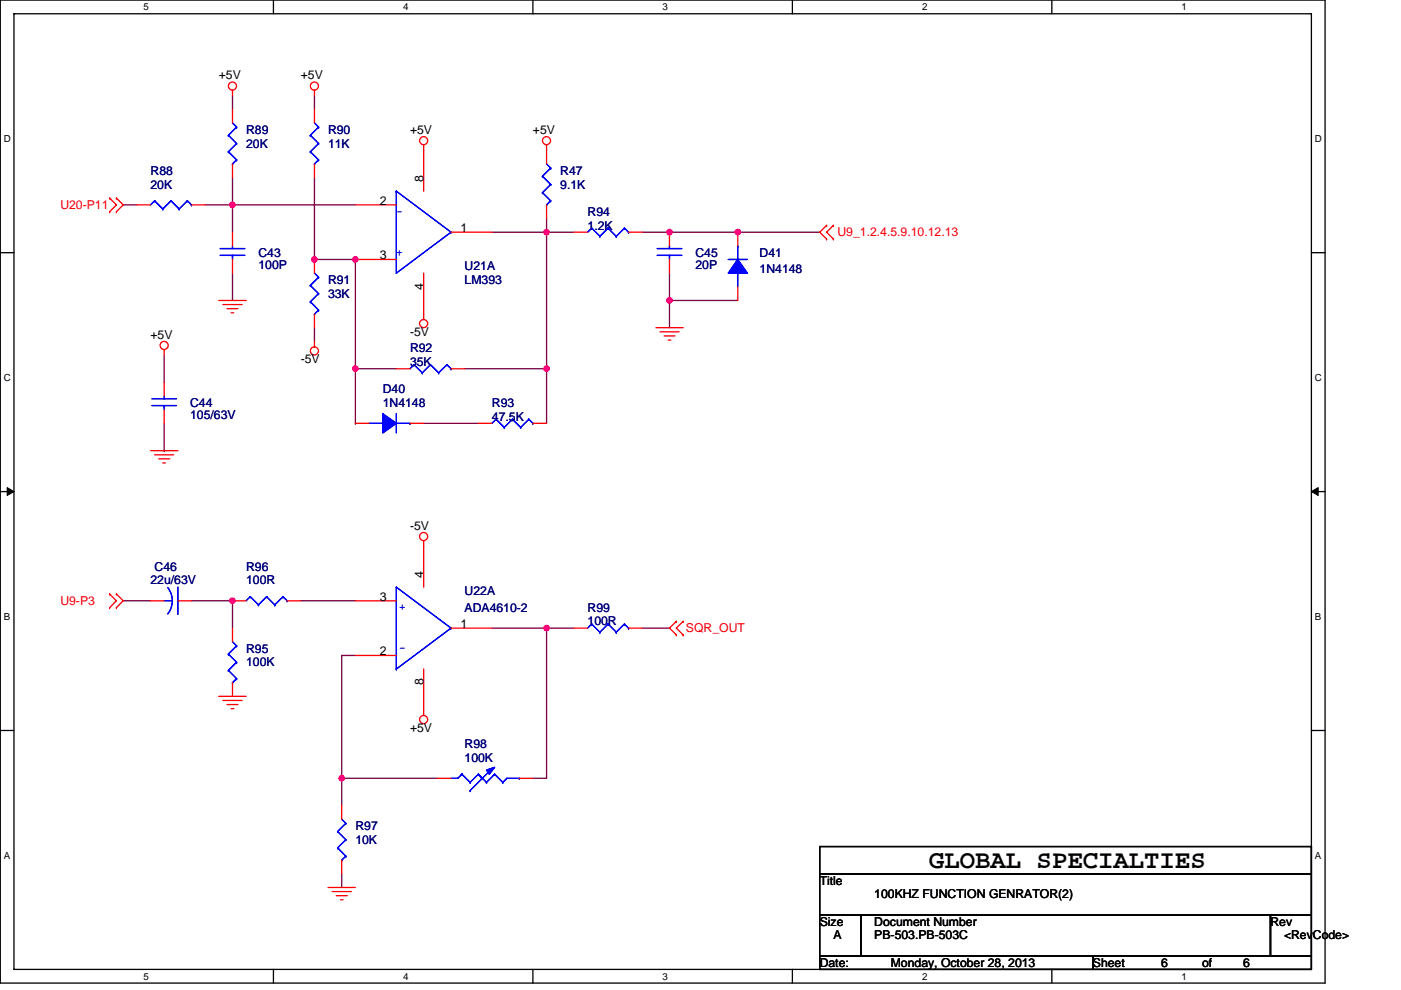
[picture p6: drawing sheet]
<svg xmlns="http://www.w3.org/2000/svg" width="297mm" height="210mm" viewBox="0 0 297 210" stroke-linecap="round" stroke-linejoin="round" font-family="sans-serif">
<path d="M.1 0h280.8v208.5h-280.8zM3 2.9h275v202.7h-275z" fill="none" stroke="#000" stroke-width=".28"/>
<g fill="#fff">
<path d="M30.5 .3h1.1v2.3h-1.1z"/>
<path d="M30.5 205.9h1.1v2.3h-1.1z"/>
</g>
<path d="M58 0v2.9M58 205.6v2.9" fill="none" stroke="#000" stroke-width=".28"/>
<g fill="#fff">
<path d="M85.5 .3h1.1v2.3h-1.1z"/>
<path d="M85.5 205.9h1.1v2.3h-1.1z"/>
</g>
<path d="M113 0v2.9M113 205.6v2.9" fill="none" stroke="#000" stroke-width=".28"/>
<g fill="#fff">
<path d="M140.5 .3h1.1v2.3h-1.1z"/>
<path d="M140.5 205.9h1.1v2.3h-1.1z"/>
</g>
<path d="M168 0v2.9M168 205.6v2.9" fill="none" stroke="#000" stroke-width=".28"/>
<g fill="#fff">
<path d="M195.5 .3h1.2v2.3h-1.2z"/>
<path d="M195.5 205.9h1.2v2.3h-1.2z"/>
</g>
<path d="M223 0v2.9M223 205.6v2.9" fill="none" stroke="#000" stroke-width=".28"/>
<g fill="#fff">
<path d="M250.5 .3h1.2v2.3h-1.2z"/>
<path d="M250.5 205.9h1.2v2.3h-1.2z"/>
<path d="M.8 28.3h1.5v2.3h-1.5z"/>
<path d="M278.8 28.3h1.5v2.3h-1.5z"/>
<path d="M.8 78.9h1.5v2.3h-1.5z"/>
<path d="M278.8 78.9h1.5v2.3h-1.5z"/>
</g>
<path d="M.1 53.6h2.9M278 53.6h2.9" fill="none" stroke="#000" stroke-width=".28"/>
<g fill="#fff">
<path d="M.8 129.6h1.4v2.3h-1.4z"/>
<path d="M278.8 129.6h1.4v2.3h-1.4z"/>
</g>
<path d="M.1 104.3h2.9M278 104.3h2.9" fill="none" stroke="#000" stroke-width=".28"/>
<path d="M1.5 103.4l1.5 .9-1.5 .8zM278 104.3l1.5-.9v1.7z" fill="#000" stroke="#000" stroke-width=".21"/>
<g fill="#fff">
<path d="M.8 180.3h1.4v2.3h-1.4z"/>
<path d="M278.8 180.3h1.4v2.3h-1.4z"/>
</g>
<path d="M.1 154.9h2.9M278 154.9h2.9M173.8 179.6h104.2v5.7h-104.2zM173.8 194h8.7v8.7h-8.7zM173.8 185.3h104.2v8.7h-104.2zM182.5 194h86.9v8.7h-86.9zM269.4 194h8.6v8.7h-8.6zM173.8 202.7h57.9v2.9h-57.9zM231.7 202.7h46.3v2.9h-46.3z" fill="none" stroke="#000" stroke-width=".28"/>
<g fill="none" stroke="#800040" stroke-width=".28">
<path d="M49.3 20.3v2.9M49.3 37.7v5.8M66.7 20.3v2.9M66.7 37.7v17.3M26.1 43.5h2.9M43.5 43.5h5.8M49.3 43.5v5.8M49.3 43.5h.1M49.3 57.9v5.8M49.3 43.5h26.1M66.7 55h.1M66.7 55h8.7v23.2h8.6"/>
<path d="M104.3 49.3h11.6M115.9 49.3h.1M115.9 46.4v2.9M115.9 49.3h5.8M115.9 49.3v28.9M136.2 49.3h20.2M141.9 57.9v5.8M156.4 49.3h.1M156.4 49.3h17.4M34.8 75.3v5.8M66.7 69.5v2.9M75.4 78.2v11.6"/>
<path d="M98.5 78.2h17.4v11.6M141.9 63.7h.1M141.9 63.7v5.8M141.9 63.7h14.5M34.8 95.6h.1M34.8 89.8v5.8M75.4 89.8h.1M89.8 89.8h11.6M26.1 127.4h5.8M40.6 127.4h8.7M49.3 127.4h.1M49.3 127.4v5.8"/>
<path d="M63.8 127.4h11.6M75.4 139h-2.9v26.1h20.2M104.3 133.2h11.6M115.9 133.2v31.9h-2.9M115.9 133.2h.1M115.9 133.2h5.8M136.2 133.2h5.7M72.5 165.1h.1M72.5 165.1v5.8M72.5 185.3v2.9"/>
</g>
<g fill="#f0f" stroke="#f0f" stroke-width=".28">
<circle cx="75.3" cy="55" r=".57"/>
<circle cx="66.7" cy="55" r=".57"/>
<circle cx="49.3" cy="43.5" r=".57"/>
<circle cx="75.3" cy="78.2" r=".57"/>
<circle cx="115.9" cy="78.2" r=".57"/>
<circle cx="115.9" cy="49.2" r=".57"/>
<circle cx="141.9" cy="49.2" r=".57"/>
<circle cx="156.4" cy="49.2" r=".57"/>
<circle cx="141.9" cy="63.7" r=".57"/>
<circle cx="49.3" cy="127.4" r=".57"/>
<circle cx="115.9" cy="133.2" r=".57"/>
<circle cx="72.5" cy="165.1" r=".57"/>
</g>
<g fill="none" stroke="#f00" stroke-width=".28">
<path d="M49.3 19.1v1.2M66.7 19.1v1.2M49.3 23.2v2.9M49.3 34.8v2.9M66.7 23.2v2.9M66.7 34.8v2.9M89.8 30.7v9.9M115.9 30.7v4.1M23.2 44.9h.1M23.2 42h.1M23.2 42l1.5 1.5-1.5 1.4M24.7 42h.1"/>
<path d="M24.7 44.9h.1M24.7 42l1.4 1.5-1.4 1.4M29 43.5h2.9M40.6 43.5h2.9M49.3 49.3v2.9M49.3 55v2.9M66.7 55v2.9M75.4 43.5h8.6M75.4 55h8.6M89.8 57.9v9.9M95.6 49.3h8.7M115.9 43.5v2.9"/>
<path d="M121.7 49.3h2.9M133.3 49.3h2.9M141.9 49.3v2.9M141.9 55v2.9M156.4 49.3v2.9M175.3 47.8h.1M175.3 50.7h.1M175.3 47.8l-1.5 1.5 1.5 1.4M176.7 50.7h.1M176.7 47.8h.1M176.7 47.8l-1.4 1.5 1.4 1.4M34.8 74.1v1.2"/>
<path d="M46.4 63.7h5.8M47.3 64.6h4M48.1 65.5h2.4M49 66.3h.6M66.7 72.4v1.2M66.7 66.6v2.9M84 78.2h2.9M95.6 78.2h2.9M139.1 69.5h5.7M139.9 70.4h4.1M140.8 71.2h2.3M141.7 72.1h.5"/>
<path d="M156.4 60.8v2.9M31.9 95.6h5.8M32.8 96.5h4M33.7 97.3h2.3M34.5 98.2h.6M34.8 81.1v2.9M34.8 86.9v2.9M75.4 89.8h2.8M86.9 89.8h2.9M101.4 89.8h2.9M113 89.8h2.9M89.8 114.7v9.8"/>
<path d="M23.2 128.9h.1M23.2 126h.1M23.2 126l1.5 1.4-1.5 1.5M24.7 126h.1M24.7 128.9h.1M24.7 126l1.4 1.4-1.4 1.5M31.9 127.4h2.9M37.7 127.4h2.9M49.3 127.4h2.9M49.3 133.2v2.9M60.9 127.4h2.9M75.4 127.4h8.6"/>
<path d="M75.4 139h8.6M95.6 133.2h8.7M121.7 133.2h2.9M133.3 133.2h2.9M143.4 131.8h.1M143.4 134.7h.1M143.4 131.8l-1.5 1.4 1.5 1.5M144.8 134.7h.1M144.8 131.8h.1M144.8 131.8l-1.4 1.4 1.4 1.5M46.4 147.7h5.8M47.3 148.6h4"/>
<path d="M48.1 149.4h2.4M49 150.3h.6M49.3 144.8v2.9M89.8 141.9v9.9M72.5 170.9v2.9M92.7 165.1h2.9M110.1 165.1h2.9M69.6 188.2h5.8M70.4 189.1h4.1M71.3 190h2.3M72.2 190.8h.5M72.5 182.5v2.8"/>
<circle cx="49.3" cy="18.3" r=".86"/>
<circle cx="66.7" cy="18.3" r=".86"/>
<circle cx="89.8" cy="29.8" r=".86"/>
<circle cx="115.9" cy="29.8" r=".86"/>
<circle cx="34.8" cy="73.3" r=".86"/>
<circle cx="66.7" cy="74.4" r=".86"/>
<circle cx="89.8" cy="68.6" r=".86"/>
<circle cx="89.8" cy="113.8" r=".86"/>
<circle cx="89.8" cy="152.6" r=".86"/>
</g>
<g fill="none" stroke="#00f" stroke-width=".28">
<path d="M48.4 28.7h.1M48.4 32.2h.1M48.4 28.7l1.8 1.7M48.4 32.2l1.8 1.7M49.3 34.8h.1M49.3 26.1l.9 .8M50.2 26.9h.1M50.2 30.4h.1M50.2 33.9h.1M50.2 26.9l-1.8 1.8M50.2 30.4l-1.8 1.8M50.2 33.9l-.9 .9"/>
<path d="M65.8 28.7h.1M65.8 32.2h.1M65.8 28.7l1.7 1.7M65.8 32.2l1.7 1.7M66.7 34.8h.1M66.7 26.1l.8 .8M67.5 26.9h.1M67.5 30.4h.1M67.5 33.9h.1M67.5 26.9l-1.7 1.8M67.5 30.4l-1.7 1.8M67.5 33.9l-.8 .9"/>
<path d="M115 37.4h.1M115 37.4l1.8 1.7M115.9 34.8l.9 .8M116.8 35.6h.1M116.8 39.1h.1M116.8 35.6l-1.8 1.8M116.8 39.1l-1.8 1.8M32.8 42.6h.1M32.8 42.6l-.9 .9M32.8 42.6l1.7 1.7M34.5 44.3h.1M36.3 42.6h.1"/>
<path d="M36.3 42.6l-1.8 1.7M36.3 42.6l1.7 1.7M38 44.3h.1M39.7 42.6h.1M39.7 42.6l-1.7 1.7M39.7 42.6l.9 .9M40.6 43.5h.1M46.7 54.2h5.2M46.7 52.7h5.2M49.3 52.2v.5M49.3 54.2h.1M49.3 54.2v.8"/>
<path d="M66.7 57.9l.8 .9M67.5 58.8h.1M67.5 58.8l-1.7 1.7M84 40.6v17.3l11.6-8.6M84 40.6h.1M84 40.6l11.6 8.7M95.6 49.3h.1M115 40.9h.1M115 40.9l1.8 1.7M115.9 43.5h.1M116.8 42.6h.1M116.8 42.6l-.9 .9"/>
<path d="M125.5 48.4h.1M125.5 48.4l-.9 .9M125.5 48.4l1.7 1.7M127.2 50.1h.1M128.9 48.4h.1M128.9 48.4l-1.7 1.7M128.9 48.4l1.8 1.7M130.7 50.1h.1M132.4 48.4h.1M132.4 48.4l-1.7 1.7M132.4 48.4l.9 .9M133.3 49.3h.1"/>
<path d="M139.3 54.2h5.3M139.3 52.7h5.3M141.9 52.2v.5M141.9 54.2h.1M141.9 54.2v.8M154.4 55h4.1M156.4 57.9v2.9M156.4 52.2h.1M156.4 52.2v2.8M65.8 60.5h.1M65.8 64h.1M65.8 60.5l1.7 1.8"/>
<path d="M65.8 64l1.7 1.8M66.7 66.6h.1M67.5 62.3h.1M67.5 65.8h.1M67.5 62.3l-1.7 1.7M67.5 65.8l-.8 .8M87.8 77.3h.1M87.8 77.3l-.9 .9M87.8 77.3l1.7 1.8M89.5 79.1h.1M91.3 77.3h.1M91.3 77.3l-1.8 1.8"/>
<path d="M91.3 77.3l1.7 1.8M93 79.1h.1M94.8 77.3h.1M94.8 77.3l-1.8 1.8M94.8 77.3l.8 .9M95.6 78.2h.1M32.2 86h5.2M32.2 84.6h5.2M34.8 84v.6M34.8 86h.1M34.8 86v.9M78.2 89.8h2.9"/>
<path d="M84 87.8v4M84 89.8h2.9M86.9 89.8h.1M105.2 88.9h.1M105.2 88.9l-.9 .9M105.2 88.9l1.7 1.8M106.9 90.7h.1M108.6 88.9h.1M108.6 88.9l-1.7 1.8M108.6 88.9l1.8 1.8M110.4 90.7h.1M112.1 88.9h.1"/>
<path d="M112.1 88.9l-1.7 1.8M112.1 88.9l.9 .9M113 89.8h.1M34.8 127.4h1.8M35.6 124.6l.7 1.3 .2 1.5-.2 1.5-.7 1.3M37.7 124.5v5.8M48.4 138.7h.1M48.4 138.7l1.8 1.8M49.3 136.1l.9 .9M50.2 137h.1M50.2 137l-1.8 1.7M53.1 126.6h.1"/>
<path d="M53.1 126.6l-.9 .8M53.1 126.6l1.7 1.7M54.8 128.3h.1M56.5 126.6h.1M56.5 126.6l-1.7 1.7M56.5 126.6l1.8 1.7M58.3 128.3h.1M60 126.6h.1M60 126.6l-1.7 1.7M60 126.6l.9 .8M60.9 127.4h.1M95.6 133.2l-11.6-8.7v17.4"/>
<path d="M95.6 133.2h.1M95.6 133.2l-11.6 8.7M125.5 132.4h.1M125.5 132.4l-.9 .8M125.5 132.4l1.7 1.7M127.2 134.1h.1M128.9 132.4h.1M128.9 132.4l-1.7 1.7M128.9 132.4l1.8 1.7M130.7 134.1h.1M132.4 132.4h.1M132.4 132.4l-1.7 1.7"/>
<path d="M132.4 132.4l.9 .8M133.3 133.2h.1M48.4 142.2h.1M48.4 142.2l1.8 1.7M49.3 144.8h.1M50.2 140.5h.1M50.2 143.9h.1M50.2 143.9l-.9 .9M50.2 140.5l-1.8 1.7M84 141.9h.1M71.6 176.4h.1M71.6 179.8h.1"/>
<path d="M71.6 176.4l1.7 1.7M71.6 179.8l1.7 1.8M72.5 173.8l.8 .8M73.3 174.6h.1M73.3 178.1h.1M73.3 174.6l-1.7 1.8M73.3 178.1l-1.7 1.7M97.9 164.2h.1M97.9 164.2l-.8 .9h-1.5M97.9 164.2l-.3 .3M97.9 164.2l1.8 1.7M99.7 167.7h.1"/>
<path d="M99.7 165.9h.1M101.4 164.2h.1M101.4 164.2l.6 .6M101.4 164.2l-1.7 1.7M101.4 164.2l1.7 1.7M102 164.8h.1M103.1 165.9h.1M104 163.3l-4.3 4.4M104.9 164.2h.1M104.9 164.2l-1.8 1.7M104.9 164.2l1.7 1.7M106.6 165.9h.1"/>
<path d="M110.1 165.1h-2.6l-.9 .8M110.1 165.1h.1M72.5 182.5h.1M73.3 181.6h.1M73.3 181.6l-.8 .9"/>
</g>
<g fill="#00f" stroke="#00f" stroke-width=".28">
<path d="M103.1 163.3l1.8-.5-1.2 1.4z" fill-rule="evenodd"/>
<path d="M103.1 163.3l1.8-.5-1.2 1.4z" fill-rule="evenodd"/>
<path d="M81.1 87.8l2.9 2-2.9 2z" fill-rule="evenodd"/>
<path d="M81.1 87.8l2.9 2-2.9 2z" fill-rule="evenodd"/>
<path d="M156.4 55l2.1 2.9h-4.1z" fill-rule="evenodd"/>
<path d="M156.4 55l2.1 2.9h-4.1z" fill-rule="evenodd"/>
</g>
<text font-size="5.5" x="197" y="184.1">GLOBAL SPECIALTIES</text>
<g font-size="2.6">
<text x="46.4" y="16.8">+5V</text>
<text x="63.8" y="16.8">+5V</text>
<text x="86.9" y="28.4">+5V</text>
<text x="113" y="28.4">+5V</text>
<text x="89.8" y="38.5" transform="rotate(-90 89.8 38.5)">8</text>
<text x="80.5" y="43.4">2</text>
<text x="97.7" y="49.2">1</text>
<text x="80.5" y="55">3</text>
<text x="89.8" y="61.4" transform="rotate(-90 89.8 61.4)">4</text>
<text x="31.9" y="71.8">+5V</text>
<text x="86.9" y="71.3">-5V</text>
<text x="63.8" y="77.1">-5V</text>
<text x="86.9" y="112.4">-5V</text>
<text x="89.8" y="122.5" transform="rotate(-90 89.8 122.5)">4</text>
<text x="80.5" y="127.4">3</text>
<text x="97.7" y="133.2">1</text>
<text x="80.5" y="139">2</text>
<text x="89.8" y="145.4" transform="rotate(-90 89.8 145.4)">8</text>
<text x="86.9" y="155.2">+5V</text>
<text x="173.8" y="187.7">Title</text>
<text x="185.4" y="190.6">100KHZ FUNCTION GENRATOR(2)</text>
<text x="173.8" y="196.4">Size</text>
<text x="185.4" y="196.4">Document Number</text>
<text x="269.4" y="196.4">Rev</text>
<text x="176.7" y="199.3">A</text>
<text x="185.4" y="199.3">PB-503.PB-503C</text>
<text x="272.2" y="199.3">&lt;RevCode&gt;</text>
<text x="173.8" y="205">Date:</text>
<text x="188.9" y="205">Monday, October 28, 2013</text>
<text x="231.7" y="205">Sheet</text>
<text x="246.2" y="205">6</text>
<text x="254.9" y="205">of</text>
<text x="263.6" y="205">6</text>
</g>
<g font-size="2.6" fill="#000080">
<text x="52.2" y="28.4">R89</text>
<text x="69.6" y="28.4">R90</text>
<text x="52.2" y="31.3">20K</text>
<text x="69.6" y="31.3">11K</text>
<text x="31.9" y="37.1">R88</text>
<text x="31.9" y="40">20K</text>
<text x="118.8" y="37.1">R47</text>
<text x="118.8" y="40">9.1K</text>
<text x="124.6" y="45.8">R94</text>
<text x="124.6" y="48.7">1.2K</text>
<text x="54.8" y="54.5">C43</text>
<text x="54.8" y="57.1">100P</text>
<text x="98.5" y="57.4">U21A</text>
<text x="147.4" y="54.5">C45</text>
<text x="147.4" y="57.1">20P</text>
<text x="161.1" y="54.5">D41</text>
<text x="161.1" y="58">1N4148</text>
<text x="69.6" y="60.3">R91</text>
<text x="69.6" y="63.2">33K</text>
<text x="98.5" y="60.3">LM393</text>
<text x="86.9" y="74.7">R92</text>
<text x="86.9" y="77.6">35K</text>
<text x="81.1" y="83.4">D40</text>
<text x="40.3" y="86.3">C44</text>
<text x="40.3" y="88.9">105/63V</text>
<text x="81.1" y="86.3">1N4148</text>
<text x="104.3" y="86.3">R93</text>
<text x="104.3" y="89.2">47.5K</text>
<text x="31.9" y="124">22u/63V</text>
<text x="32.8" y="121.1">C46</text>
<text x="52.2" y="121.1">R96</text>
<text x="52.2" y="124">100R</text>
<text x="98.5" y="126.3">U22A</text>
<text x="98.5" y="129.8">ADA4610-2</text>
<text x="124.6" y="129.8">R99</text>
<text x="124.6" y="132.7">100R</text>
<text x="52.2" y="138.5">R95</text>
<text x="52.2" y="141.4">100K</text>
<text x="98.5" y="158.7">R98</text>
<text x="98.5" y="161.6">100K</text>
<text x="75.3" y="176.1">R97</text>
<text x="75.3" y="179">10K</text>
</g>
<g font-size="2.6" fill="#f00">
<text x="12.8" y="44.3">U20-P11</text>
<text x="177.6" y="50.1">U9_1.2.4.5.9.10.12.13</text>
<text x="12.8" y="128.3">U9-P3</text>
<text x="145.4" y="134.1">SQR_OUT</text>
</g>
<g font-size="2.6" fill="#00f">
<text x="84" y="45.6">-</text>
<text x="84" y="54.3">+</text>
<text x="86.1" y="128.2" transform="rotate(180 86.1 128.2)">+</text>
<text x="86.1" y="136.9" transform="rotate(180 86.1 136.9)">-</text>
</g>
<g font-size="2.1">
<text x="30.5" y="2.2">5</text>
<text x="85.5" y="2.2">4</text>
<text x="140.5" y="2.2">3</text>
<text x="195.5" y="2.2">2</text>
<text x="250.5" y="2.2">1</text>
<text x=".8" y="30.1">D</text>
<text x="278.8" y="30.1">D</text>
<text x=".8" y="80.8">C</text>
<text x="278.8" y="80.8">C</text>
<text x=".8" y="131.4">B</text>
<text x="278.8" y="131.4">B</text>
<text x=".8" y="182.1">A</text>
<text x="278.8" y="182.1">A</text>
<text x="30.5" y="207.8">5</text>
<text x="85.5" y="207.8">4</text>
<text x="140.5" y="207.8">3</text>
<text x="195.5" y="207.8">2</text>
<text x="250.5" y="207.8">1</text>
</g>
</svg>
